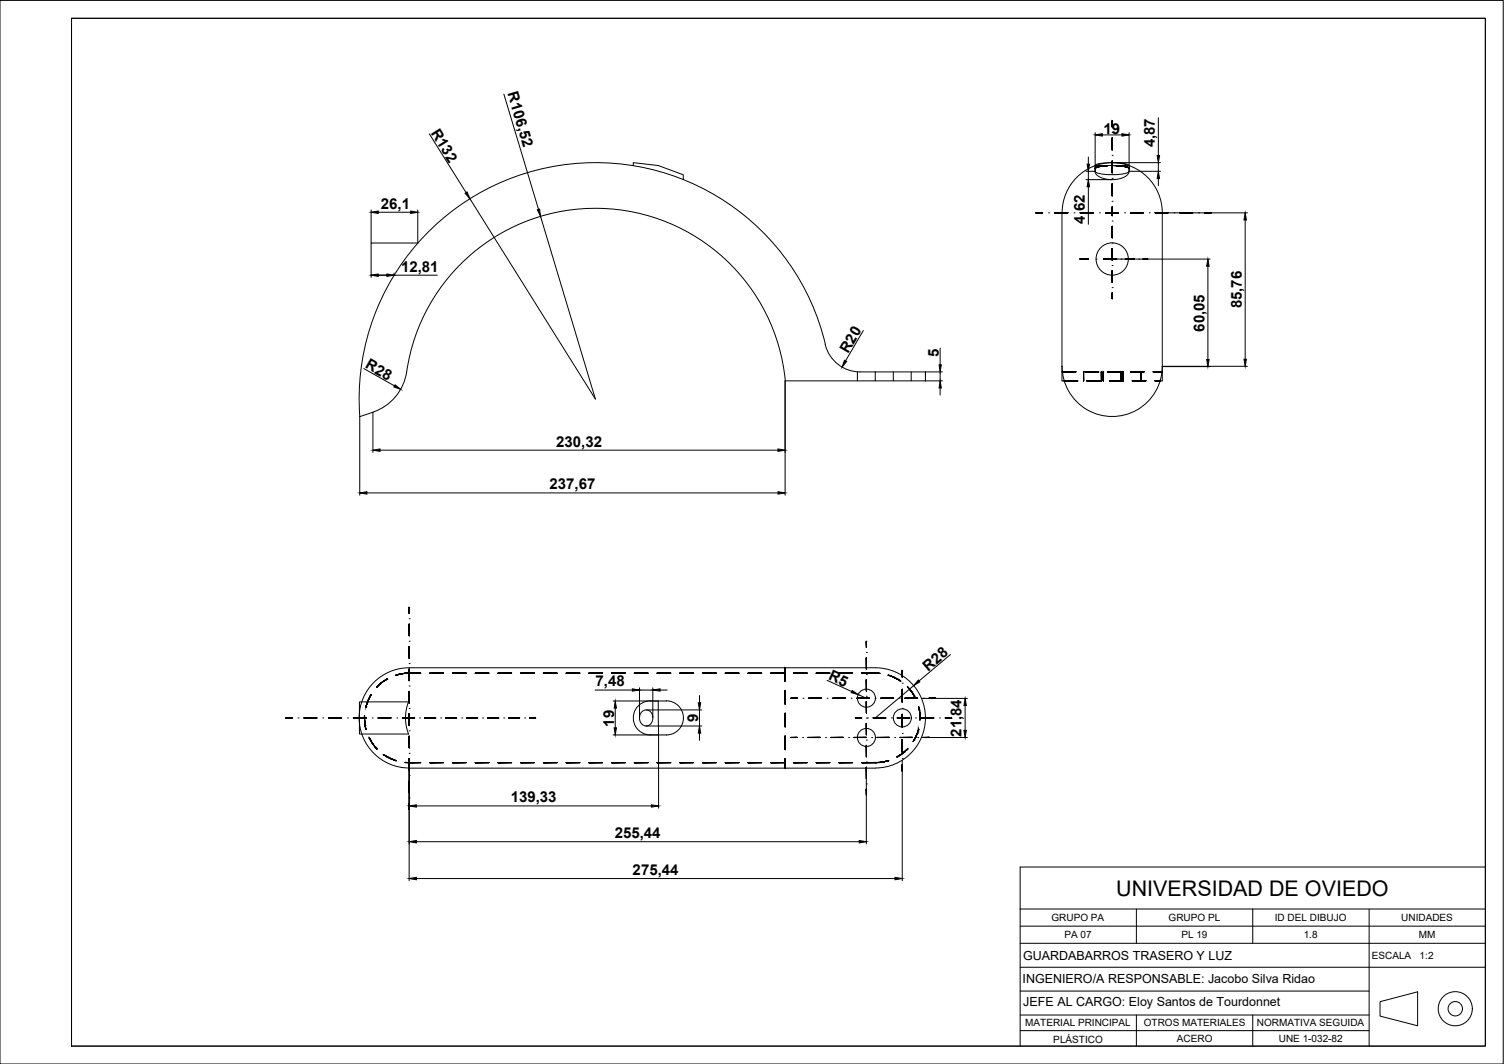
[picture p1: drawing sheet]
<svg xmlns="http://www.w3.org/2000/svg" width="420mm" height="297mm" viewBox="0 0 420 297" stroke-linecap="round" stroke-linejoin="round" font-family="sans-serif">
<!-- layer: 01_Contornos -->
<g fill="none" stroke="#000" stroke-width=".28">
<path d="M0 .1h419.9v296.9h-419.9zM20 5.1h395v286.9h-395zM176.9 46.3v-.9l7 .8 7 2.6v1.4M305.9 47.8a5.9 5.9 0 0 0 4.3 1 9.9 9.9 0 0 0 5.1-.8l.1-.2a2.87 2.87 0 0 1-2.6 2.1 7.4 7.4 0 0 1-6.6-1.2zM306 46.1a16.4 16.4 0 0 1 9.3 0l.1 .1zM116.7 67.8h-13v9h6.4M219.3 106.3h39.2M219.4 106.3a53.3 53.3 0 0 0-52.4-48.1 53.3 53.3 0 0 0-53.6 46.8 14 14 0 0 1-9.2 10.1M239.5 103.8v2.5M244.5 103.8v2.5M249.6 103.8v2.5M254.6 103.8v2.5"/>
<path d="M258.5 103.8v2.5v-2.5h-14a16.2 16.2 0 0 1-8.6-1 10 10 0 0 1-5.4-6.7 66 66 0 0 0-74.3-49.9 66 66 0 0 0-55.7 70.1l3.7-1.2M296.7 102.2a14 14 0 0 0 14 14.1 14 14 0 0 0 14-14.1M297.3 106.3h-.6v-46.9a14 14 0 0 1 14-14 14 14 0 0 1 14 14v46.9h-.6M114.1 195.9a12.5 12.5 0 0 0 0 9h-13.7v-9h13.7M114.3 186.4a14 14 0 0 0-14 14 14 14 0 0 0 14 14M179.4 198.7a1.93 1.93 0 0 1 2.3 0 1.93 1.93 0 0 1 .6 2.2 1.86 1.86 0 0 1-2 1.8 1.86 1.86 0 0 1-1.7-2.2l.1-.8zM181.7 195.7h4.6M181.7 195.7a4.8 4.8 0 0 0-4.8 4.7 4.8 4.8 0 0 0 4.8 4.8M183.9 195.7l.1 9.5M186.2 195.7a4.8 4.8 0 0 1 4.7 4.7 4.8 4.8 0 0 1-4.7 4.8M244.5 186.4a14 14 0 0 1 14 14 14 14 0 0 1-14 14M181.7 205.2h4.6"/>
<path d="M285 253.8h130M285 258.6h130M317.5 253.8v9.5M350 253.8v9.5M382.5 253.8v38.2M415 242h-130v50M285 263.3h130M285 270h130M285 276.7h97.5M385.5 279.6l10.5-2.7v9.5l-10.5-2.7zM285 283.4h97.5M285 287.7h97.5"/>
<path d="M317.5 283.4v8.6M350 283.4v8.6"/>
<circle cx="310.7" cy="72.3" r="4.5"/>
<circle cx="242" cy="194.9" r="2.52"/>
<circle cx="242" cy="205.9" r="2.52"/>
<circle cx="252.1" cy="200.4" r="2.52"/>
<circle cx="406.5" cy="281.6" r="4.8"/>
<circle cx="406.5" cy="281.6" r="2.01"/>
</g>
<!-- layer: 0 -->
<path d="M305.9 46.2v1.6M315.4 46.2v1.6M114.3 186.4h130.2M114.3 214.4h130.2" fill="none" stroke="#000" stroke-width=".28"/>
<!-- layer: 03_Ejes -->
<g fill="#000" stroke="#000" stroke-width=".28">
<path d="M310.7 33.8v1.6zM310.7 33.8v1.6zM310.7 33.8v1.6zM310.7 33.8v1.6z"/>
<path d="M289.4 59.4h1.9zM289.4 59.4h1.9zM289.4 59.4h1.9zM289.4 59.4h1.9z"/>
<path d="M294.6 59.4h3.7zM294.6 59.4h3.7zM294.6 59.4h3.7zM294.6 59.4h3.7z"/>
<path d="M301.8 59.4h3.6zM301.8 59.4h3.6zM301.8 59.4h3.6zM301.8 59.4h3.6z"/>
<path d="M310.7 59.4h1.8zM310.7 59.4h1.8zM310.7 59.4h1.8zM310.7 59.4h1.8z"/>
<path d="M308.8 59.4h1.9zM308.8 59.4h1.9zM308.8 59.4h1.9zM308.8 59.4h1.9z"/>
<path d="M310.7 57.8v1.6zM310.7 57.8v1.6zM310.7 57.8v1.6zM310.7 57.8v1.6z"/>
<path d="M310.7 51.3v3.4zM310.7 51.3v3.4zM310.7 51.3v3.4zM310.7 51.3v3.4z"/>
<path d="M310.7 44.9v3.3zM310.7 44.9v3.3zM310.7 44.9v3.3zM310.7 44.9v3.3z"/>
<path d="M310.7 38.5v3.4zM310.7 38.5v3.4zM310.7 38.5v3.4zM310.7 38.5v3.4z"/>
<path d="M310.7 58.6v1.6zM310.7 58.6v1.6zM310.7 58.6v1.6zM310.7 58.6v1.6z"/>
<path d="M315.8 59.4h3.6zM315.8 59.4h3.6zM315.8 59.4h3.6zM315.8 59.4h3.6z"/>
<path d="M322.7 59.4h3.6zM322.7 59.4h3.6zM322.7 59.4h3.6zM322.7 59.4h3.6z"/>
<path d="M329.6 59.4h3.6zM329.6 59.4h3.6zM329.6 59.4h3.6zM329.6 59.4h3.6z"/>
<path d="M336.5 59.4h1.8zM336.5 59.4h1.8zM336.5 59.4h1.8zM336.5 59.4h1.8z"/>
<path d="M301.7 72.3h2.3zM301.7 72.3h2.3zM301.7 72.3h2.3zM301.7 72.3h2.3z"/>
<path d="M310.7 72.3h1.3zM310.7 72.3h1.3zM310.7 72.3h1.3zM310.7 72.3h1.3z"/>
<path d="M308.4 72.3h2.3zM308.4 72.3h2.3zM308.4 72.3h2.3zM308.4 72.3h2.3z"/>
<path d="M310.7 63.2v3.2zM310.7 63.2v3.2zM310.7 63.2v3.2zM310.7 63.2v3.2z"/>
<path d="M310.7 69.4v3.2zM310.7 69.4v3.2zM310.7 69.4v3.2zM310.7 69.4v3.2z"/>
<path d="M310.7 75.6v3.2zM310.7 75.6v3.2zM310.7 75.6v3.2zM310.7 75.6v3.2z"/>
<path d="M314.4 72.3h2.5zM314.4 72.3h2.5zM314.4 72.3h2.5zM314.4 72.3h2.5z"/>
<path d="M319.3 72.3h1.3zM319.3 72.3h1.3zM319.3 72.3h1.3zM319.3 72.3h1.3z"/>
<path d="M310.7 81.8v1.6zM310.7 81.8v1.6zM310.7 81.8v1.6zM310.7 81.8v1.6z"/>
<path d="M114.3 174.2v3.3zM114.3 174.2v3.3zM114.3 174.2v3.3zM114.3 174.2v3.3z"/>
<path d="M114.3 169.6v1.6zM114.3 169.6v1.6zM114.3 169.6v1.6zM114.3 169.6v1.6z"/>
<path d="M242 179.1l.1 1.6zM242 179.1l.1 1.6zM242 179.1l.1 1.6zM242 179.1v1.6z"/>
<path d="M114.3 193v3.3zM114.3 193v3.3zM114.3 193v3.3zM114.3 193v3.3z"/>
<path d="M114.3 186.8v3.2zM114.3 186.8v3.2zM114.3 186.8v3.2zM114.3 186.8v3.2z"/>
<path d="M114.3 180.5v3.3zM114.3 180.5v3.3zM114.3 180.5v3.3zM114.3 180.5v3.3z"/>
<path d="M221 194.9h1.7zM221 194.9h1.7zM221 194.9h1.7zM221 194.9h1.7z"/>
<path d="M225.9 194.9h3.5zM225.9 194.9h3.5zM225.9 194.9h3.5zM225.9 194.9h3.5z"/>
<path d="M232.7 194.9h3.5zM232.7 194.9h3.5zM232.7 194.9h3.5zM232.7 194.9h3.5z"/>
<path d="M239.4 194.9h3.5zM239.4 194.9h3.5zM239.4 194.9h3.5zM239.4 194.9h3.5z"/>
<path d="M242 183.6l.1 3.2zM242 183.6l.1 3.2zM242 183.6l.1 3.2zM242 183.6v3.2z"/>
<path d="M242 189.7l.1 3.2zM242 189.7l.1 3.2zM242 189.7l.1 3.2zM242 189.7v3.2z"/>
<path d="M242 195.9l.1 3.1zM242 195.9l.1 3.1zM242 195.9l.1 3.1zM242 195.9v3.1z"/>
<path d="M246.1 194.9h3.5zM246.1 194.9h3.5zM246.1 194.9h3.5zM246.1 194.9h3.5z"/>
<path d="M252.1 187.2v1.8zM252.1 187.2v1.8zM252.1 187.2v1.8zM252.1 187.2v1.8z"/>
<path d="M252.1 192.4v3.7zM252.1 192.4v3.7zM252.1 192.4v3.7zM252.1 192.4v3.7z"/>
<path d="M252.1 199.4v3.7zM252.1 199.4v3.7zM252.1 199.4v3.7zM252.1 199.4v3.7z"/>
<path d="M252.8 194.9h3.5zM252.8 194.9h3.5zM252.8 194.9h3.5zM252.8 194.9h3.5z"/>
<path d="M259.5 194.9h1.8zM259.5 194.9h1.8zM259.5 194.9h1.8zM259.5 194.9h1.8z"/>
<path d="M79.8 200.4h1.8zM79.8 200.4h1.8zM79.8 200.4h1.8zM79.8 200.4h1.8z"/>
<path d="M84.9 200.4h3.6zM84.9 200.4h3.6zM84.9 200.4h3.6zM84.9 200.4h3.6z"/>
<path d="M91.8 200.4h3.6zM91.8 200.4h3.6zM91.8 200.4h3.6zM91.8 200.4h3.6z"/>
<path d="M98.7 200.4h3.6zM98.7 200.4h3.6zM98.7 200.4h3.6zM98.7 200.4h3.6z"/>
<path d="M105.6 200.4h3.6zM105.6 200.4h3.6zM105.6 200.4h3.6zM105.6 200.4h3.6z"/>
<path d="M114.3 211.8v3.2zM114.3 211.8v3.2zM114.3 211.8v3.2zM114.3 211.8v3.2z"/>
<path d="M114.3 205.5v3.3zM114.3 205.5v3.3zM114.3 205.5v3.3zM114.3 205.5v3.3z"/>
<path d="M114.3 199.2v3.3zM114.3 199.2v3.3zM114.3 199.2v3.3zM114.3 199.2v3.3z"/>
<path d="M114.3 200.4h1.5zM114.3 200.4h1.5zM114.3 200.4h1.5zM114.3 200.4h1.5z"/>
<path d="M112.5 200.4h1.8zM112.5 200.4h1.8zM112.5 200.4h1.8zM112.5 200.4h1.8z"/>
<path d="M118.7 200.4h3zM118.7 200.4h3zM118.7 200.4h3zM118.7 200.4h3z"/>
<path d="M124.5 200.4h3.1zM124.5 200.4h3.1zM124.5 200.4h3.1zM124.5 200.4h3.1z"/>
<path d="M130.4 200.4h3zM130.4 200.4h3zM130.4 200.4h3zM130.4 200.4h3z"/>
<path d="M136.3 200.4h3zM136.3 200.4h3zM136.3 200.4h3zM136.3 200.4h3z"/>
<path d="M142.1 200.4h3.1zM142.1 200.4h3.1zM142.1 200.4h3.1zM142.1 200.4h3.1z"/>
<path d="M148 200.4h1.5zM148 200.4h1.5zM148 200.4h1.5zM148 200.4h1.5z"/>
<path d="M221 205.9h1.7zM221 205.9h1.7zM221 205.9h1.7zM221 205.9h1.7z"/>
<path d="M225.7 205.9h3.4zM225.7 205.9h3.4zM225.7 205.9h3.4zM225.7 205.9h3.4z"/>
<path d="M232.2 205.9h3.3zM232.2 205.9h3.3zM232.2 205.9h3.3zM232.2 205.9h3.3z"/>
<path d="M238.6 205.9h3.4zM238.6 205.9h3.4zM238.6 205.9h3.4zM238.6 205.9h3.4z"/>
<path d="M239 200.4h1.7zM239 200.4h1.7zM239 200.4h1.7zM239 200.4h1.7z"/>
<path d="M242 202l.1 3.1zM242 202l.1 3.1zM242 202l.1 3.1zM242 202v3.1z"/>
<path d="M242 208.1l.1 3.2zM242 208.1l.1 3.2zM242 208.1l.1 3.2zM242 208.1v3.2z"/>
<path d="M242 214.2l.1 3.2zM242 214.2l.1 3.2zM242 214.2l.1 3.2zM242 214.2v3.2z"/>
<path d="M245 205.9h3.4zM245 205.9h3.4zM245 205.9h3.4zM245 205.9h3.4z"/>
<path d="M243.9 200.4h3.5zM243.9 200.4h3.5zM243.9 200.4h3.5zM243.9 200.4h3.5z"/>
<path d="M251.5 205.9h3.3zM251.5 205.9h3.3zM251.5 205.9h3.3zM251.5 205.9h3.3z"/>
<path d="M252.1 206.4v3.7zM252.1 206.4v3.7zM252.1 206.4v3.7zM252.1 206.4v3.7z"/>
<path d="M252.1 213.5v1.8zM252.1 213.5v1.8zM252.1 213.5v1.8zM252.1 213.5v1.8z"/>
<path d="M250.7 200.4h3.4zM250.7 200.4h3.4zM250.7 200.4h3.4zM250.7 200.4h3.4z"/>
<path d="M257.9 205.9h1.7zM257.9 205.9h1.7zM257.9 205.9h1.7zM257.9 205.9h1.7z"/>
<path d="M257.3 200.4h3.6zM257.3 200.4h3.6zM257.3 200.4h3.6zM257.3 200.4h3.6z"/>
<path d="M264.1 200.4h1.7zM264.1 200.4h1.7zM264.1 200.4h1.7zM264.1 200.4h1.7z"/>
<path d="M114.3 224.3v1.6zM114.3 224.3v1.6zM114.3 224.3v1.6zM114.3 224.3v1.6z"/>
<path d="M114.3 218v3.3zM114.3 218v3.3zM114.3 218v3.3zM114.3 218v3.3z"/>
<path d="M242 220.3l.1 1.6zM242 220.3l.1 1.6zM242 220.3l.1 1.6zM242 220.3v1.6z"/>
</g>
<g fill="none" stroke="#000" stroke-width=".28">
<path d="M310.7 38.5v3.4zM310.7 37h.1M310.7 33.8v1.6zM310.7 33.8h.1M289.4 59.4h1.9zM289.4 59.4h.1M292.9 59.4h.1M294.6 59.4h3.7zM300.1 59.4h.1M301.8 59.4h3.6zM307.1 59.4h.1M308.8 59.4h1.9z"/>
<path d="M310.7 59.4h.1M310.7 59.4h1.8zM310.7 57.8v1.6zM310.7 56.2h.1M310.7 51.3v3.4zM310.7 49.8h.1M310.7 44.9v3.3zM310.7 43.4h.1M310.7 58.6h.1M310.7 58.6v1.6zM314.2 59.4h.1M315.8 59.4h3.6z"/>
<path d="M321.1 59.4h.1M322.7 59.4h3.6zM328 59.4h.1M329.6 59.4h3.6zM334.9 59.4h.1M336.5 59.4h1.8zM338.3 59.4h.1M301.7 72.3h2.3zM301.7 72.3h.1M306.2 72.3h.1M308.4 72.3h2.3zM310.7 61.7h.1"/>
<path d="M310.7 63.2v3.2zM310.7 67.9h.1M310.7 69.4v3.2zM310.7 74.1h.1M310.7 75.6v3.2zM310.7 72.3h.1M310.7 72.3h1.3zM313.2 72.3h.1M314.4 72.3h2.5zM318.1 72.3h.1M319.3 72.3h1.3zM320.6 72.3h.1"/>
<path d="M310.7 80.3h.1M310.7 81.8v1.6zM310.7 83.4h.1M114.3 179h.1M114.3 174.2v3.3zM114.3 172.7h.1M114.3 169.6v1.6zM114.3 169.6h.1M242 179.1h.1M242 179.1l.1 1.6zM114.3 199.2v3.3zM114.3 197.8h.1"/>
<path d="M114.3 193v3.3zM114.3 191.5h.1M114.3 186.8v3.2zM114.3 185.2h.1M114.3 180.5v3.3zM221 194.9h.1M221 194.9h1.7zM224.3 194.9h.1M225.9 194.9h3.5zM231.1 194.9h.1M232.7 194.9h3.5zM237.8 194.9h.1"/>
<path d="M239.4 194.9h3.5zM242 182.1h.1M242 183.6l.1 3.2zM242 188.3h.1M242 189.7l.1 3.2zM242 194.4h.1M242 195.9l.1 3.1zM244.5 194.9h.1M246.1 194.9h3.5zM251.2 194.9h.1M252.1 187.2h.1M252.1 187.2v1.8z"/>
<path d="M252.1 190.7h.1M252.1 192.4v3.7zM252.1 197.8h.1M252.1 199.4v3.7zM252.8 194.9h3.5zM257.9 194.9h.1M259.5 194.9h1.8zM261.3 194.9h.1M79.8 200.4h1.8zM79.8 200.4h.1M83.3 200.4h.1M84.9 200.4h3.6z"/>
<path d="M90.2 200.4h.1M91.8 200.4h3.6zM97.1 200.4h.1M98.7 200.4h3.6zM104 200.4h.1M105.6 200.4h3.6zM110.9 200.4h.1M112.5 200.4h1.8zM114.3 218v3.3zM114.3 216.5h.1M114.3 211.8v3.2zM114.3 210.3h.1"/>
<path d="M114.3 205.5v3.3zM114.3 204h.1M114.3 200.4h.1M114.3 200.4h1.5zM117.2 200.4h.1M118.7 200.4h3zM123.1 200.4h.1M124.5 200.4h3.1zM129 200.4h.1M130.4 200.4h3zM134.8 200.4h.1M136.3 200.4h3z"/>
<path d="M140.7 200.4h.1M142.1 200.4h3.1zM146.6 200.4h.1M148 200.4h1.5zM149.5 200.4h.1M221 205.9h.1M221 205.9h1.7zM224.2 205.9h.1M225.7 205.9h3.4zM230.6 205.9h.1M232.2 205.9h3.3zM237.1 205.9h.1"/>
<path d="M238.6 205.9h3.4zM239 200.4h1.7zM239 200.4h.1M242 200.5h.1M242 202l.1 3.1zM242 206.6h.1M242 208.1l.1 3.2zM242 212.7h.1M242 214.2l.1 3.2zM242 218.8h.1M242.3 200.4h.1M243.5 205.9h.1"/>
<path d="M243.9 200.4h3.5zM245 205.9h3.4zM249 200.4h.1M249.9 205.9h.1M250.7 200.4h3.4zM251.5 205.9h3.3zM252.1 204.8h.1M252.1 206.4v3.7zM252.1 211.8h.1M252.1 213.5v1.8zM252.1 215.3h.1M255.7 200.4h.1"/>
<path d="M256.4 205.9h.1M257.3 200.4h3.6zM257.9 205.9h1.7zM259.6 205.9h.1M262.5 200.4h.1M264.1 200.4h1.7zM265.8 200.4h.1M114.3 225.9h.1M114.3 224.3v1.6zM114.3 222.8h.1M242 220.3l.1 1.6zM242 221.9h.1"/>
</g>
<!-- layer: 02_Ocultas -->
<g fill="#000" stroke="#000" stroke-width=".28">
<path d="M306 46.9v.2zM306 46.9v.2zM306 46.9l-.1 .2zM306 46.9l-.1 .2z"/>
<path d="M306 46.9l.2-.1zM306 46.9l.2-.2zM306 46.9l.2-.2zM306 46.9l.2-.2z"/>
<path d="M306.2 46.8l.4-.2zM306.2 46.8l.4-.2zM306.2 46.8l.4-.2zM306.2 46.7l.4-.1z"/>
<path d="M306.6 46.6l.6-.1zM306.6 46.6l.6-.1zM306.6 46.6l.6-.1zM306.6 46.6l.6-.1z"/>
<path d="M307.2 46.5l.6-.1zM307.2 46.5l.6-.1zM307.2 46.5l.6-.1zM307.2 46.5l.6-.1z"/>
<path d="M307.8 46.4l.8-.1zM307.8 46.4l.8-.1zM307.8 46.4l.8-.1zM307.8 46.4l.8-.1z"/>
<path d="M308.6 46.3h.7zM308.6 46.3h.7zM308.6 46.3h.7zM308.6 46.3h.7z"/>
<path d="M312 46.3h.8zM312 46.3h.8zM312 46.3h.8zM312 46.3h.8z"/>
<path d="M312.8 46.3l.7 .1zM312.8 46.3l.7 .1zM312.8 46.3l.7 .1zM312.8 46.3l.7 .1z"/>
<path d="M313.5 46.4l.7 .1zM313.5 46.4l.7 .1zM313.5 46.4l.7 .1zM313.5 46.4l.7 .1z"/>
<path d="M314.2 46.5l.5 .1zM314.2 46.5l.5 .1zM314.2 46.5l.5 .1zM314.2 46.5l.5 .1z"/>
<path d="M314.7 46.6l.4 .2zM314.7 46.6l.4 .2zM314.7 46.6l.4 .1zM314.7 46.6l.4 .1z"/>
<path d="M315.1 46.8l.2 .1zM315.1 46.8l.2 .1zM315.1 46.8l.2 .1zM315.1 46.7l.2 .2z"/>
<path d="M315.3 46.9l.1 .2zM315.3 46.9l.2 .2zM315.3 46.9l.2 .2zM315.3 46.9l.2 .2z"/>
<path d="M296.8 103.8h3.8zM296.8 103.8h3.8zM296.8 103.8h3.8zM296.8 103.8h3.8z"/>
<path d="M297.3 106.3h3.8zM297.3 106.3h3.8zM297.3 106.3h3.8zM297.3 106.3h3.8z"/>
<path d="M302.7 103.8v2.5zM302.7 103.8v2.5zM302.7 103.8v2.5zM302.7 103.8v2.5z"/>
<path d="M303.1 103.8h3.8zM303.1 103.8h3.8zM303.1 103.8h3.8zM303.1 103.8h3.8z"/>
<path d="M303.6 106.3h3.8zM303.6 106.3h3.8zM303.6 106.3h3.8zM303.6 106.3h3.8z"/>
<path d="M307.7 103.8v2.5zM307.7 103.8v2.5zM307.7 103.8v2.5zM307.7 103.8v2.5z"/>
<path d="M308.2 103.8v2.5zM308.2 103.8v2.5zM308.2 103.8v2.5zM308.2 103.8v2.5z"/>
<path d="M309.5 103.8h3.8zM309.5 103.8h3.8zM309.5 103.8h3.8zM309.5 103.8h3.8z"/>
<path d="M310 106.3h3.8zM310 106.3h3.8zM310 106.3h3.8zM310 106.3h3.8z"/>
<path d="M313.2 103.8v2.5zM313.2 103.8v2.5zM313.2 103.8v2.5zM313.2 103.8v2.5z"/>
<path d="M313.7 103.8v2.5zM313.7 103.8v2.5zM313.7 103.8v2.5zM313.7 103.8v2.5z"/>
<path d="M315.8 103.8h3.8zM315.8 103.8h3.8zM315.8 103.8h3.8zM315.8 103.8h3.8z"/>
<path d="M316.3 106.3h3.8zM316.3 106.3h3.8zM316.3 106.3h3.8zM316.3 106.3h3.8z"/>
<path d="M318.7 103.8v2.5zM318.7 103.8v2.5zM318.7 103.8v2.5zM318.7 103.8v2.5z"/>
<path d="M322.2 103.8h2.4zM322.2 103.8h2.4zM322.2 103.8h2.4zM322.2 103.8h2.4z"/>
<path d="M322.7 106.3h1.4zM322.7 106.3h1.4zM322.7 106.3h1.4zM322.7 106.3h1.4z"/>
<path d="M101.9 199.9v.5zM101.8 199.9l.1 .5zM101.8 199.9l.1 .5zM101.8 199.9v.5z"/>
<path d="M102.2 197.2v.2zM102.2 197.2v.2zM102.2 197.2v.2z"/>
<path d="M102.6 196.2l-.3 1zM102.6 196.2l-.3 1zM102.6 196.2l-.4 1zM102.6 196.2l-.4 1z"/>
<path d="M103 195.1l-.4 1.1zM103 195.1l-.4 1.1zM103 195.1l-.4 1.1zM103 195.1l-.4 1.1z"/>
<path d="M103.5 194.2l-.5 .9zM103.5 194.2l-.5 .9zM103.5 194.2l-.5 .9zM103.5 194.2l-.5 .9z"/>
<path d="M103.7 193.9l-.2 .3zM103.7 193.9l-.2 .3zM103.7 193.9l-.2 .3zM103.7 193.9l-.2 .3z"/>
<path d="M105.5 191.6l-.3 .3zM105.5 191.6l-.3 .3zM105.5 191.6l-.3 .3zM105.5 191.6l-.3 .2z"/>
<path d="M105.5 191.6l.8-.7zM105.5 191.6l.8-.8zM105.5 191.6l.8-.8zM105.5 191.5l.8-.7z"/>
<path d="M106.3 190.9l.8-.7zM106.3 190.9l.8-.8zM106.3 190.9l.8-.8zM106.3 190.8l.8-.7z"/>
<path d="M107.1 190.2l1-.6zM107.1 190.2l1-.6zM107.1 190.2l1-.6zM107.1 190.1l1-.5z"/>
<path d="M108.1 189.6h.1zM108.1 189.6h.1zM108.1 189.6l.1-.1zM108.1 189.6l.1-.1z"/>
<path d="M110.6 188.5l.5-.1zM110.6 188.5l.5-.2zM110.6 188.5l.5-.2zM110.5 188.5l.6-.2z"/>
<path d="M111.1 188.4l1-.3zM111.1 188.4l1-.3zM111.1 188.4l1-.3zM111.1 188.3l1-.2z"/>
<path d="M112.1 188.1l1.1-.1zM112.1 188.1l1.1-.2zM112.1 188.1l1.1-.2zM112.1 188.1l1.1-.2z"/>
<path d="M113.2 188l1.1-.1zM113.2 188l1.1-.1zM113.2 188l1.1-.1zM113.2 187.9h1.1z"/>
<path d="M114.3 187.9h3.2zM114.3 187.9h3.2zM114.3 187.9h3.2zM114.3 187.9h3.2z"/>
<path d="M120.1 187.9h3.8zM120.1 187.9h3.8zM120.1 187.9h3.8zM120.1 187.9h3.8z"/>
<path d="M126.4 187.9h3.8zM126.4 187.9h3.8zM126.4 187.9h3.8zM126.4 187.9h3.8z"/>
<path d="M132.8 187.9h3.8zM132.8 187.9h3.8zM132.8 187.9h3.8zM132.8 187.9h3.8z"/>
<path d="M139.1 187.9h3.8zM139.1 187.9h3.8zM139.1 187.9h3.8zM139.1 187.9h3.8z"/>
<path d="M145.5 187.9h3.8zM145.5 187.9h3.8zM145.5 187.9h3.8zM145.5 187.9h3.8z"/>
<path d="M151.8 187.9h3.8zM151.8 187.9h3.8zM151.8 187.9h3.8zM151.8 187.9h3.8z"/>
<path d="M158.2 187.9h3.8zM158.2 187.9h3.8zM158.2 187.9h3.8zM158.2 187.9h3.8z"/>
<path d="M164.5 187.9h3.8zM164.5 187.9h3.8zM164.5 187.9h3.8zM164.5 187.9h3.8z"/>
<path d="M170.9 187.9h3.8zM170.9 187.9h3.8zM170.9 187.9h3.8zM170.9 187.9h3.8z"/>
<path d="M177.2 187.9h3.8zM177.2 187.9h3.8zM177.2 187.9h3.8zM177.2 187.9h3.8z"/>
<path d="M183.6 187.9h3.8zM183.6 187.9h3.8zM183.6 187.9h3.8zM183.6 187.9h3.8z"/>
<path d="M189.9 187.9h3.8zM189.9 187.9h3.8zM189.9 187.9h3.8zM189.9 187.9h3.8z"/>
<path d="M196.3 187.9h3.8zM196.3 187.9h3.8zM196.3 187.9h3.8zM196.3 187.9h3.8z"/>
<path d="M202.6 187.9h3.8zM202.6 187.9h3.8zM202.6 187.9h3.8zM202.6 187.9h3.8z"/>
<path d="M209 187.9h3.8zM209 187.9h3.8zM209 187.9h3.8zM209 187.9h3.8z"/>
<path d="M215.3 187.9h3.8zM215.3 187.9h3.8zM215.3 187.9h3.8zM215.3 187.9h3.8z"/>
<path d="M219.3 186.4l.1 3.8zM219.3 186.4l.1 3.8zM219.3 186.4l.1 3.8zM219.3 186.4v3.8z"/>
<path d="M219.3 192.8l.1 3.8zM219.3 192.8l.1 3.8zM219.3 192.8l.1 3.8zM219.3 192.8v3.8z"/>
<path d="M219.3 199.1l.1 3.8zM219.3 199.1l.1 3.8zM219.3 199.1l.1 3.8zM219.3 199.1v3.8z"/>
<path d="M221.7 187.9h3.8zM221.7 187.9h3.8zM221.7 187.9h3.8zM221.7 187.9h3.8z"/>
<path d="M228 187.9h3.8zM228 187.9h3.8zM228 187.9h3.8zM228 187.9h3.8z"/>
<path d="M234.4 187.9h3.8zM234.4 187.9h3.8zM234.4 187.9h3.8zM234.4 187.9h3.8z"/>
<path d="M240.7 187.9h3.8zM240.7 187.9h3.8zM240.7 187.9h3.8zM240.7 187.9h3.8z"/>
<path d="M244.5 187.9l1.1 .1zM244.5 187.9l1.1 .1zM244.5 187.9h1.1zM244.5 187.9h1.1z"/>
<path d="M248.1 188.5l.7 .2zM248.1 188.5l.7 .2zM248.1 188.5l.7 .2zM248.1 188.5l.7 .2z"/>
<path d="M248.8 188.7l1 .4zM248.8 188.7l1 .4zM248.8 188.7l1 .4zM248.8 188.7l1 .4z"/>
<path d="M249.8 189.1l1 .5zM249.8 189.1l1 .5zM249.8 189.1l1 .5zM249.8 189.1l1 .5z"/>
<path d="M250.8 189.6l.7 .5zM250.8 189.6l.8 .5zM250.8 189.6l.8 .5zM250.8 189.6l.8 .5z"/>
<path d="M253.5 191.8l.6 .6zM253.5 191.8l.6 .6zM253.5 191.8l.6 .6zM253.5 191.8l.6 .6z"/>
<path d="M254.1 192.4l.7 .9zM254.1 192.4l.7 .9zM254.1 192.4l.7 .9zM254.1 192.4l.7 .9z"/>
<path d="M254.8 193.3l.5 .9zM254.8 193.3l.6 .9zM254.8 193.3l.6 .9zM254.8 193.3l.6 .9z"/>
<path d="M255.3 194.2l.4 .7zM255.3 194.2l.4 .6zM255.3 194.2l.4 .6zM255.3 194.2l.4 .6z"/>
<path d="M256.6 197.2l.2 1.1zM256.6 197.2l.3 1.1zM256.6 197.2l.3 1.1zM256.6 197.2l.3 1.1z"/>
<path d="M256.8 198.3l.2 1zM256.8 198.3l.2 1zM256.8 198.3l.2 1zM256.8 198.3l.2 1z"/>
<path d="M101.8 200.4l.1 1.1zM101.8 200.4l.1 1.1zM101.8 200.4l.1 1.1zM101.8 200.4l.1 1.1z"/>
<path d="M101.9 201.5l.1 1.1zM101.9 201.5l.1 1.1zM101.9 201.5l.1 1.1zM101.9 201.5l.1 1.1z"/>
<path d="M102 202.6l.2 1.1zM102 202.6l.2 1.1zM102 202.6l.2 1.1zM102 202.6l.2 1.1z"/>
<path d="M103.2 206l.3 .7zM103.1 206l.4 .7zM103.1 206l.4 .7zM103.1 206l.4 .7z"/>
<path d="M103.5 206.7l.6 .9zM103.5 206.7l.6 .9zM103.5 206.7l.6 .9zM103.5 206.7l.6 .9z"/>
<path d="M104.1 207.6l.7 .9zM104.1 207.6l.7 .9zM104.1 207.6l.7 .9zM104.1 207.6l.6 .9z"/>
<path d="M104.7 208.5l.6 .6zM104.7 208.5l.6 .6zM104.7 208.5l.6 .6zM104.7 208.5l.6 .7z"/>
<path d="M107.3 210.7l.7 .5zM107.2 210.8l.8 .4zM107.2 210.8l.8 .4zM107.2 210.8l.8 .4z"/>
<path d="M108 211.2l1 .5zM108 211.2l1 .5zM108 211.2l1 .5zM108 211.2l1 .5z"/>
<path d="M109 211.7l1 .4zM109 211.7l1 .4zM109 211.7l1 .5zM109 211.7l1 .5z"/>
<path d="M110 212.1l.7 .3zM110 212.2l.7 .2zM110 212.2l.7 .2zM110 212.2l.7 .2z"/>
<path d="M113.2 212.8l1.1 .1zM113.2 212.9h1.1zM113.2 212.9h1.1zM113.2 212.9h1.1z"/>
<path d="M114.3 212.9h3.2zM114.3 212.9h3.2zM114.3 212.9h3.2zM114.3 212.9h3.2z"/>
<path d="M120.1 212.9h3.8zM120.1 212.9h3.8zM120.1 212.9h3.8zM120.1 212.9h3.8z"/>
<path d="M126.4 212.9h3.8zM126.4 212.9h3.8zM126.4 212.9h3.8zM126.4 212.9h3.8z"/>
<path d="M132.8 212.9h3.8zM132.8 212.9h3.8zM132.8 212.9h3.8zM132.8 212.9h3.8z"/>
<path d="M139.1 212.9h3.8zM139.1 212.9h3.8zM139.1 212.9h3.8zM139.1 212.9h3.8z"/>
<path d="M145.5 212.9h3.8zM145.5 212.9h3.8zM145.5 212.9h3.8zM145.5 212.9h3.8z"/>
<path d="M151.8 212.9h3.8zM151.8 212.9h3.8zM151.8 212.9h3.8zM151.8 212.9h3.8z"/>
<path d="M158.2 212.9h3.8zM158.2 212.9h3.8zM158.2 212.9h3.8zM158.2 212.9h3.8z"/>
<path d="M164.5 212.9h3.8zM164.5 212.9h3.8zM164.5 212.9h3.8zM164.5 212.9h3.8z"/>
<path d="M170.9 212.9h3.8zM170.9 212.9h3.8zM170.9 212.9h3.8zM170.9 212.9h3.8z"/>
<path d="M177.2 212.9h3.8zM177.2 212.9h3.8zM177.2 212.9h3.8zM177.2 212.9h3.8z"/>
<path d="M183.6 212.9h3.8zM183.6 212.9h3.8zM183.6 212.9h3.8zM183.6 212.9h3.8z"/>
<path d="M189.9 212.9h3.8zM189.9 212.9h3.8zM189.9 212.9h3.8zM189.9 212.9h3.8z"/>
<path d="M196.3 212.9h3.8zM196.3 212.9h3.8zM196.3 212.9h3.8zM196.3 212.9h3.8z"/>
<path d="M202.6 212.9h3.8zM202.6 212.9h3.8zM202.6 212.9h3.8zM202.6 212.9h3.8z"/>
<path d="M209 212.9h3.8zM209 212.9h3.8zM209 212.9h3.8zM209 212.9h3.8z"/>
<path d="M215.3 212.9h3.8zM215.3 212.9h3.8zM215.3 212.9h3.8zM215.3 212.9h3.8z"/>
<path d="M219.3 205.5l.1 3.8zM219.3 205.5l.1 3.8zM219.3 205.5l.1 3.8zM219.3 205.5v3.8z"/>
<path d="M219.3 211.8l.1 2.6zM219.3 211.8l.1 2.6zM219.3 211.8l.1 2.6zM219.3 211.8v2.6z"/>
<path d="M221.7 212.9h3.8zM221.7 212.9h3.8zM221.7 212.9h3.8zM221.7 212.9h3.8z"/>
<path d="M228 212.9h3.8zM228 212.9h3.8zM228 212.9h3.8zM228 212.9h3.8z"/>
<path d="M234.4 212.9h3.8zM234.4 212.9h3.8zM234.4 212.9h3.8zM234.4 212.9h3.8z"/>
<path d="M240.7 212.9h3.8zM240.7 212.9h3.8zM240.7 212.9h3.8zM240.7 212.9h3.8z"/>
<path d="M244.5 212.9l1.1-.1zM244.5 212.9l1.1-.1zM244.5 212.9l1.1-.1zM244.5 212.9h1.1z"/>
<path d="M245.6 212.8l1.1-.1zM245.6 212.9l1.1-.2zM245.6 212.9l1.1-.2zM245.6 212.9l1.1-.1z"/>
<path d="M246.7 212.7l1-.2zM246.7 212.8l1-.3zM246.7 212.8l1-.3zM246.7 212.8l1-.3z"/>
<path d="M247.7 212.5l.5-.2zM247.7 212.5l.5-.2zM247.7 212.5l.5-.2zM247.7 212.5l.6-.1z"/>
<path d="M250.6 211.3l.2-.1zM250.6 211.3l.2-.1zM250.8 211.2l-.2 .2zM250.6 211.4l.2-.2z"/>
<path d="M250.8 211.2l.9-.6zM250.8 211.2l.9-.6zM250.8 211.2l.9-.6zM250.8 211.2l.9-.5z"/>
<path d="M251.7 210.6l.9-.6zM251.7 210.7l.9-.7zM251.7 210.7l.9-.7zM251.7 210.7l.9-.7z"/>
<path d="M252.6 210l.8-.8zM252.6 210l.8-.8zM252.6 210l.8-.8zM252.6 210l.8-.7z"/>
<path d="M253.6 209l-.2 .3zM253.6 209l-.2 .3zM253.6 209l-.2 .3zM253.6 209l-.2 .3z"/>
<path d="M255.3 206.7l-.2 .3zM255.3 206.7l-.2 .3zM255.3 206.7l-.2 .3zM255.3 206.7l-.2 .3z"/>
<path d="M255.8 205.7l-.5 1zM255.8 205.7l-.5 1zM255.8 205.7l-.4 1zM255.8 205.7l-.4 1z"/>
<path d="M256.2 204.7l-.4 1zM256.2 204.7l-.4 1zM256.2 204.7l-.3 1zM256.2 204.7l-.3 1z"/>
<path d="M256.6 203.7l-.4 1zM256.6 203.7l-.4 1zM256.6 203.7l-.3 1zM256.6 203.7l-.3 1z"/>
<path d="M256.6 203.5v.2zM256.6 203.5v.2zM256.6 203.5v.2z"/>
<path d="M257 200.4v.6zM257 200.4v.6zM257 200.4v.6zM257 200.4v.6z"/>
<path d="M257 199.3v1.1zM257 199.3v1.1zM257 199.3v1.1zM257 199.3v1.1z"/>
</g>
<g fill="none" stroke="#000" stroke-width=".28">
<path d="M305.9 47.1h.1M306 46.9l.2-.2zM306 46.9h.1M306 46.9l-.1 .2zM306.2 46.7l.4-.1zM306.2 46.8h.1M306.6 46.6l.6-.1zM306.6 46.6h.1M307.2 46.5l.6-.1zM307.2 46.5h.1M307.8 46.4l.8-.1zM307.8 46.4h.1"/>
<path d="M308.6 46.3h.7zM308.6 46.3h.1M312 46.3h.1M312 46.3h.8zM312.8 46.3l.7 .1zM312.8 46.3h.1M313.5 46.4l.7 .1zM313.5 46.4h.1M314.2 46.5l.5 .1zM314.2 46.5h.1M314.7 46.6l.4 .2zM314.7 46.6h.1"/>
<path d="M315.1 46.7l.2 .2zM315.1 46.8h.1M315.3 46.9l.2 .2zM315.3 46.9h.1M315.4 47.1h.1M296.8 103.8h.1M296.8 103.8h3.8zM297.3 106.3h.1M297.3 106.3h3.8zM302.7 103.8h.1M302.7 103.8v2.5zM302.7 106.3h.1"/>
<path d="M303.1 103.8h3.8zM303.6 106.3h3.8zM307.7 103.8h.1M307.7 103.8v2.5zM307.7 106.3h.1M308.2 103.8h.1M308.2 103.8v2.5zM308.2 106.3h.1M309.5 103.8h3.8zM310 106.3h3.8zM313.2 103.8h.1M313.2 103.8v2.5z"/>
<path d="M313.2 106.3h.1M313.7 103.8h.1M313.7 103.8v2.5zM313.7 106.3h.1M315.8 103.8h3.8zM316.3 106.3h3.8zM318.7 103.8h.1M318.7 103.8v2.5zM318.7 106.3h.1M322.2 103.8h2.4zM322.7 106.3h1.4zM324.1 106.3h.1"/>
<path d="M324.6 103.8h.1M101.8 199.9l.1 .5zM102.2 197.2h.1M102.2 197.2v.2zM102.6 196.2h.1M102.6 196.2l-.4 1zM103 195.1h.1M103 195.1l-.4 1.1zM103.5 194.2h.1M103.5 194.2l-.5 .9zM103.7 193.9l-.2 .3zM105.2 191.8l.3-.2z"/>
<path d="M105.5 191.5l.8-.7zM105.5 191.6h.1M106.3 190.8l.8-.7zM106.3 190.9h.1M107.1 190.1l1-.5zM107.1 190.2h.1M108.1 189.6h.1zM108.1 189.6h.1M110.5 188.5l.6-.2zM111.1 188.3l1-.2zM111.1 188.4h.1M112.1 188.1l1.1-.2z"/>
<path d="M112.1 188.1h.1M113.2 187.9h1.1zM113.2 188h.1M114.3 187.9h3.2zM114.3 187.9h.1M120.1 187.9h3.8zM126.4 187.9h3.8zM132.8 187.9h3.8zM139.1 187.9h3.8zM145.5 187.9h3.8zM151.8 187.9h3.8zM158.2 187.9h3.8z"/>
<path d="M164.5 187.9h3.8zM170.9 187.9h3.8zM177.2 187.9h3.8zM183.6 187.9h3.8zM189.9 187.9h3.8zM196.3 187.9h3.8zM202.6 187.9h3.8zM209 187.9h3.8zM215.3 187.9h3.8zM219.3 186.4h.1M219.3 186.4l.1 3.8zM219.3 192.8l.1 3.8z"/>
<path d="M219.3 199.1l.1 3.8zM221.7 187.9h3.8zM228 187.9h3.8zM234.4 187.9h3.8zM240.7 187.9h3.8zM244.5 187.9h.1M244.5 187.9l1.1 .1zM245.7 188h.1M248.1 188.5l.7 .2zM248.8 188.7l1 .4zM248.8 188.7h.1M249.8 189.1l1 .5z"/>
<path d="M249.8 189.1h.1M250.8 189.6l.8 .5zM250.8 189.6h.1M253.5 191.8l.6 .6zM254.1 192.4l.7 .9zM254.1 192.4h.1M254.8 193.3l.6 .9zM254.8 193.3h.1M255.3 194.2l.4 .7zM255.3 194.2h.1M256.6 197.2l.3 1.1zM256.8 198.3l.2 1z"/>
<path d="M256.8 198.3h.1M257 199.3v1.1zM257 199.3h.1M101.8 200.4h.1M101.8 200.4l.1 1.1zM101.9 201.5h.1M101.9 201.5l.1 1.1zM102 202.6h.1M102 202.6l.2 1.1zM103.1 206l.4 .7zM103.5 206.7h.1M103.5 206.7l.6 .9z"/>
<path d="M104.1 207.6h.1M104.1 207.6l.7 .9zM104.7 208.5h.1M104.7 208.5l.6 .7zM107.2 210.8l.8 .4zM108 211.2h.1M108 211.2l1 .5zM109 211.7h.1M109 211.7l1 .5zM110 212.2h.1M110 212.1l.7 .3zM113.2 212.9h.1"/>
<path d="M113.2 212.8l1.1 .1zM114.3 212.9h3.2zM114.3 212.9h.1M120.1 212.9h3.8zM126.4 212.9h3.8zM132.8 212.9h3.8zM139.1 212.9h3.8zM145.5 212.9h3.8zM151.8 212.9h3.8zM158.2 212.9h3.8zM164.5 212.9h3.8zM170.9 212.9h3.8z"/>
<path d="M177.2 212.9h3.8zM183.6 212.9h3.8zM189.9 212.9h3.8zM196.3 212.9h3.8zM202.6 212.9h3.8zM209 212.9h3.8zM215.3 212.9h3.8zM219.3 205.5l.1 3.8zM219.3 211.8l.1 2.6zM219.3 214.4h.1M221.7 212.9h3.8zM228 212.9h3.8z"/>
<path d="M234.4 212.9h3.8zM240.7 212.9h3.8zM244.5 212.9h.1M244.5 212.9l1.1-.1zM245.6 212.9h.1M245.6 212.8l1.1-.1zM246.7 212.8h.1M246.7 212.7l1-.2zM247.7 212.5h.1M247.7 212.5l.6-.1zM250.6 211.3l.2-.1zM250.8 211.2h.1"/>
<path d="M250.8 211.2l.9-.6zM251.7 210.7h.1M251.7 210.6l.9-.6zM252.6 210h.1M252.6 210l.8-.8zM253.4 209.3h.1M253.6 209l-.2 .3zM255.3 206.7l-.2 .3zM255.3 206.7h.1M255.8 205.7l-.5 1zM255.8 205.7h.1M256.2 204.7l-.4 1z"/>
<path d="M256.2 204.7h.1M256.6 203.7l-.4 1zM256.6 203.7h.1M256.6 203.5v.2zM257 200.4v.6zM257 200.4h.1"/>
</g>
<!-- layer: 04_Cotas -->
<g fill="none" stroke="#000" stroke-width=".28">
<path d="M20 5.1h395v286.9h-395zM119.9 37.4l10.3 16.4M140.8 26.3l9.7 32.2M305.9 37v10.8h-2.5M307.9 37.7h5.5M315.4 37v10.8h8.8M323.6 32.9v10.5M103.7 58.6v9.2M105.7 59.3h9M116.7 58.6v9.2M131.3 55.5l35 55.9-15.3-51M303.4 50.2h7.3"/>
<path d="M304 43.8v2M304 47.8v2.4M304 52.1v10.5M310.7 45.4h13.5M323.6 45.4v2.4M323.6 49.9v1.9M324.7 59.4h23.8M103.7 76.8v.7M105.7 76.8h2.4M110.1 76.2v.6h12.1M310.7 72.3h27.4M337.4 74.3v26.1"/>
<path d="M347.9 61.4v38.9M241.2 92.3l-5 8.4M262.6 97.2v4.6M100.5 116.3v21.9M101.6 102.9l8.6 4.8M104.2 115.1v11.2M219.3 106.3v31.9M258.5 103.8h4.8M258.5 106.3h4.8M262.6 103.8v2.5M262.6 108.3v2M296.7 103.8h.1"/>
<path d="M324.6 103.8h.1M324.7 102.3h23.8M324.7 102.3h13.4M102.5 137.6h114.8M106.2 125.7h111.1M166.2 192.6h10.5M171.3 195.7h12.6M171.9 197.7v5.5M178.6 192v8.4M178.6 192.6h3.8M180.5 198.2h15.5M182.4 192v8.4"/>
<path d="M184.4 192.6h2M195.4 194.2v2M195.4 198.2v4.5M231.1 189.9l6.9 3.2M239.8 193.9l2.2 1M255.2 191.4l-10.7 9M257.4 195h12.9M265.5 182.7l-8.7 7.4M269.6 197v6.9M114.3 214.4v31.5M171.3 205.2h12.7v20.4M180.5 202.7h15.5"/>
<path d="M195.4 204.7v2M242 214.4v21.2M252.1 212.2v33.7M257.4 205.9h12.9M116.3 235h123.7M116.3 225h65.7M116.3 245.3h133.7"/>
</g>
<g fill="#000" stroke="#000" stroke-width=".28">
<path d="M305.9 37.7l2-.4v.7zM313.4 37.3l2 .4-2 .3zM103.7 59.3l2-.4v.7zM114.7 58.9l2 .4-2 .3zM129.9 54l.6-.4 .8 1.9zM150.1 58.6l.6-.2 .3 2zM303.7 45.8h.7l-.4 2zM304 50.2l.4 1.9h-.7zM323.6 47.8l.3 2.1h-.6zM323.3 43.4h.6l-.3 2zM103.7 76.8l2-.3v.7zM108.1 76.5l2 .3-2 .4z"/>
<path d="M337.4 72.3l.4 2h-.7zM347.9 59.4l.3 2h-.7zM110.4 107.4l1.5 1.3-1.9-.7zM235.9 100.6l.6 .3-1.3 1.6zM262.6 106.3l.4 2h-.7zM262.3 101.8h.7l-.4 2zM337.1 100.4h.7l-.4 1.9zM347.5 100.3h.7l-.3 2zM100.5 137.6l2-.3v.7zM104.2 125.7l2-.4v.7zM217.3 137.3l2 .3-2 .4zM217.3 125.3l2 .4-2 .3z"/>
<path d="M171.9 195.7l.3 2h-.6zM176.7 192.3l1.9 .3-1.9 .3zM182.4 192.6l2-.3v.6zM195.1 196.2h.6l-.3 2zM238.1 192.8l1.7 1.1-2-.5zM256.5 189.9l.5 .5-1.8 1zM269.6 195l.4 2h-.7zM171.6 203.2h.6l-.3 2zM195.4 202.7l.3 2h-.6zM269.3 203.9h.7l-.4 2zM114.3 235l2-.4v.7zM114.3 225l2-.3v.6z"/>
<path d="M182 224.7l2 .3-2 .3zM240 234.6l2 .4-2 .3zM114.3 245.3l2-.4v.7zM250 244.9l2.1 .4-2.1 .3z"/>
</g>
<text font-size="6" x="311.8" y="250.1">UNIVERSIDAD DE OVIEDO</text>
<g font-size="4.2">
<text x="141.7" y="26" transform="rotate(73 141.7 26)">R106,52</text>
<text x="120.2" y="37.2" transform="rotate(58 120.2 37.2)">R132</text>
<text x="308.3" y="37.3">19</text>
<text x="322.6" y="41.2" transform="rotate(-90 322.6 41.2)">4,87</text>
<text x="106.4" y="58.3">26,1</text>
<text x="303.1" y="62.4" transform="rotate(-90 303.1 62.4)">4,62</text>
<text x="112.1" y="75.8">12,81</text>
<text x="346.9" y="86.1" transform="rotate(-90 346.9 86.1)">85,76</text>
<text x="336.5" y="92.6" transform="rotate(-90 336.5 92.6)">60,05</text>
<text x="236.9" y="98.8" transform="rotate(-60 236.9 98.8)">R20</text>
<text x="262.3" y="99.7" transform="rotate(-90 262.3 99.7)">5</text>
<text x="101.8" y="102.6" transform="rotate(30 101.8 102.6)">R28</text>
<text x="155.4" y="124.7">230,32</text>
<text x="153.5" y="136.6">237,67</text>
<text x="166.4" y="191.6">7,48</text>
<text x="231.2" y="189.6" transform="rotate(24 231.2 189.6)">R5</text>
<text x="259.3" y="187.5" transform="rotate(-40 259.3 187.5)">R28</text>
<text x="171.5" y="202.8" transform="rotate(-90 171.5 202.8)">19</text>
<text x="195" y="201.6" transform="rotate(-90 195 201.6)">9</text>
<text x="268.6" y="205.7" transform="rotate(-90 268.6 205.7)">21,84</text>
<text x="142.7" y="224">139,33</text>
<text x="171.7" y="234">255,44</text>
<text x="176.7" y="244.3">275,44</text>
</g>
<g font-size="3.5">
<text x="285.8" y="268">GUARDABARROS TRASERO Y LUZ</text>
<text x="285.7" y="274.5">INGENIERO/A RESPONSABLE: Jacobo Silva Ridao</text>
<text x="285.9" y="280.9">JEFE AL CARGO: Eloy Santos de Tourdonnet</text>
</g>
<g font-size="2.8">
<text x="293.8" y="257.2">GRUPO PA</text>
<text x="326.5" y="257.2">GRUPO PL</text>
<text x="356.2" y="257.2">ID DEL DIBUJO</text>
<text x="391.5" y="257.2">UNIDADES</text>
<text x="297.4" y="261.9">PA 07</text>
<text x="330" y="261.9">PL 19</text>
<text x="364.2" y="261.9">1.8</text>
<text x="396.4" y="262">MM</text>
<text x="383.2" y="267.7">ESCALA</text>
<text x="396.6" y="267.7">1:2</text>
<text x="286.4" y="286.5">MATERIAL PRINCIPAL</text>
<text x="319.5" y="286.5">OTROS MATERIALES</text>
<text x="351.2" y="286.5">NORMATIVA SEGUIDA</text>
<text x="294.3" y="291.1">PLÁSTICO</text>
<text x="328.8" y="290.9">ACERO</text>
<text x="357.3" y="290.9">UNE 1-032-82</text>
</g>
</svg>
